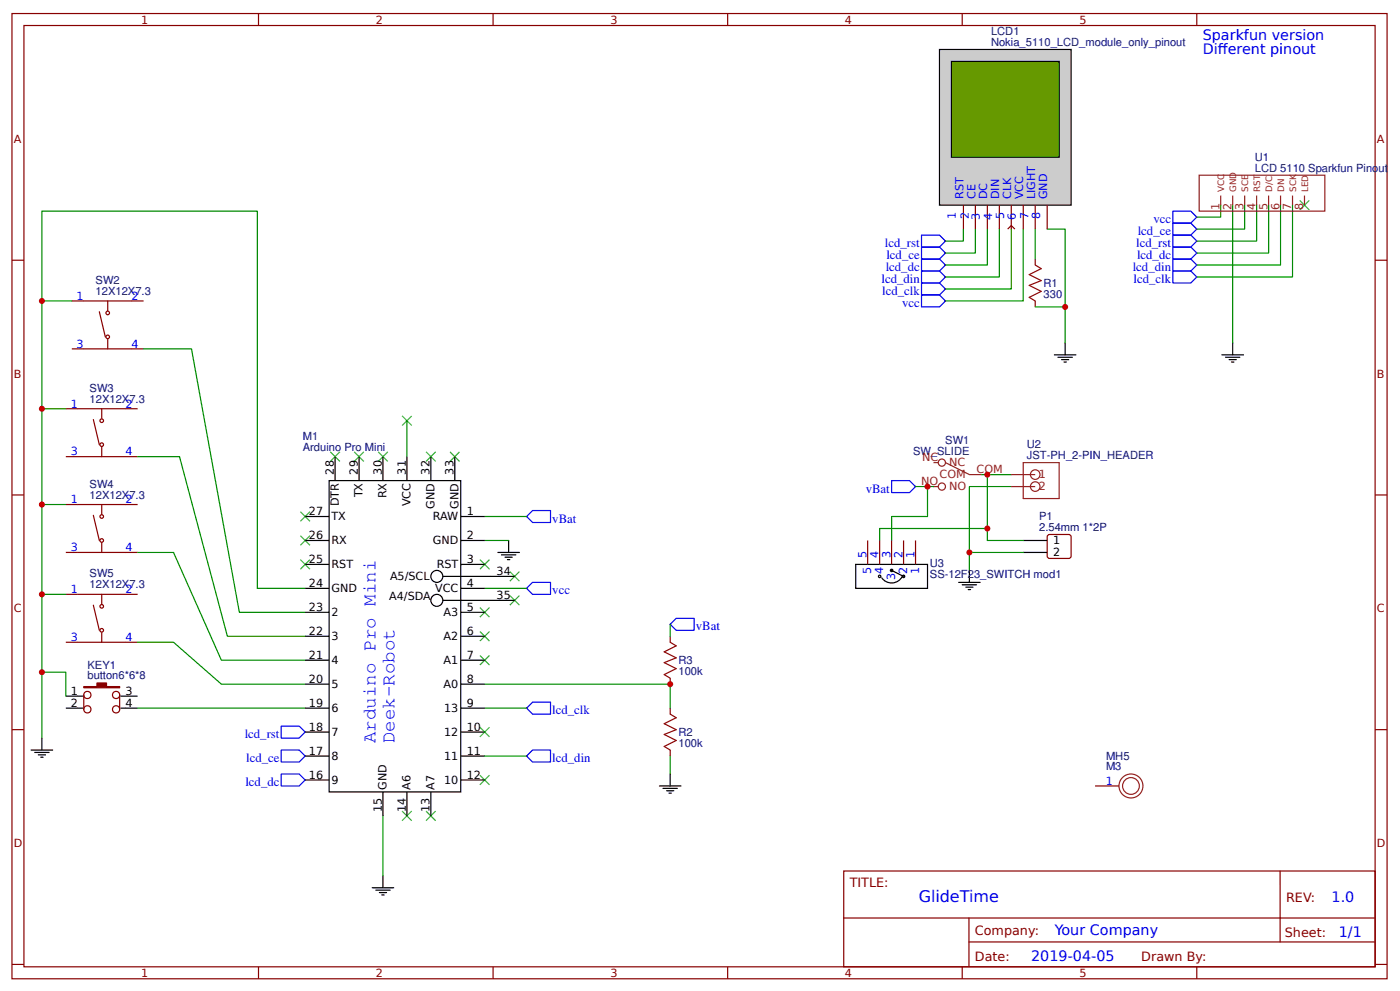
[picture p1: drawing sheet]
<svg xmlns="http://www.w3.org/2000/svg" width="310mm" height="219mm" viewBox="0 0 310 219" stroke-linecap="round" stroke-linejoin="round" font-family="sans-serif">
<g fill="none" stroke="#800" stroke-width=".26">
<path d="M2.6 3h304.1v213.2h-304.1zM5.3 5.6h298.7v208h-298.7zM57.1 3v2.6M109 3v2.6M160.9 3v2.6M212.7 3v2.6M264.6 3v2.6M2.6 57.5h2.7M228.9 57.2v1.4M304 57.5h2.7M15.9 77.1h15.8M15.9 66.5h15.8"/>
<path d="M22 68.9l1.3 5.5M23.8 66.5v2.1M23.8 75v2.1M228.9 66.5v1.3M14.6 90.3h15.8M20.6 92.7l1.4 5.5M22.5 90.3v2.1M22.5 98.8v2.1M2.6 109.4h2.7M14.6 100.9h15.8M14.6 111.5h15.8M20.6 113.9l1.4 5.5"/>
<path d="M22.5 111.5v2.1M22.5 119.9v2.2M191.8 119.4v5.3M194.5 119.4v5.3M197.1 119.4v5.3M199.8 119.4v5.3M202.4 119.4v5.3M231.6 118.3l.4-.2 4.5 .1 .3 .4-.1 4.5-.4 .3-4.5-.1-.3-.5zM304 109.4h2.7M14.6 122.1h15.8M14.6 131.3h15.8M20.6 133.7l1.4 5.6"/>
<path d="M22.5 131.3v2.1M22.5 139.8v2.1M14.6 141.9h15.8M18.5 153.5v3.2M26.5 153.5v3.2M148.2 140.6v1.3M148.2 149.8v1.4M148.2 156.4v1.4M2.6 161.2h2.7M148.2 165.7v1.3M242.1 173.6h5.3M304 161.2h2.7"/>
<path d="M186.5 192.4h117.5v21.2h-117.5zM283 192.4v15.7M2.6 213.1h2.7M57.1 213.6v2.6M109 213.6v2.6M160.9 213.6v2.6M186.6 202.8h117.3M212.7 213.6v2.6M214.2 208.1h89.7M214.2 202.8v10.6M264.6 213.6v2.6M304 213.1h2.7"/>
<circle cx="23.8" cy="69.1" r=".4"/>
<circle cx="23.8" cy="74.4" r=".4"/>
<circle cx="22.5" cy="98.2" r=".4"/>
<circle cx="22.5" cy="92.9" r=".4"/>
<circle cx="22.5" cy="119.4" r=".4"/>
<circle cx="22.5" cy="114.1" r=".4"/>
<circle cx="22.5" cy="134" r=".4"/>
<circle cx="22.5" cy="139.3" r=".4"/>
<circle cx="19.3" cy="153.5" r=".8"/>
<circle cx="19.3" cy="156.7" r=".8"/>
<circle cx="25.7" cy="153.5" r=".8"/>
<circle cx="25.7" cy="156.7" r=".8"/>
</g>
<g fill="none" stroke="#000" stroke-width=".26">
<path d="M233.1 78.4h4.8M233.9 78.9h3.2M234.7 79.5h1.6M235.2 80h.5M235.5 75.8v2.6M270.1 78.4h4.8M270.9 78.9h3.2M271.7 79.5h1.6M272.3 80h.5M272.5 75.8v2.6M67.5 119.4h5.3M67.5 114.1h5.3"/>
<path d="M72.8 106.2h29.1v68.8h-29.1zM74.1 100.9v5.3M79.4 100.9v5.3M84.7 100.9v5.3M90 100.9v5.3M95.2 100.9v5.3M100.5 100.9v5.3M101.9 119.4h5.3M101.9 114.1h5.3M112.4 119.4v2.7M226.2 119.4h5.3M67.5 124.7h5.3"/>
<path d="M67.5 130h5.3M67.5 135.3h5.3M97.9 127.3h15.9M97.9 132.6h15.9M101.9 124.7h5.3M101.9 130h5.3M101.9 135.3h5.3M110.1 122.1h4.7M110.9 122.6h3.1M111.7 123.1h1.5M112.2 123.6h.5M189.2 124.7h15.9v5.3h-15.9z"/>
<path d="M197.1 126l2.7 1.3M199.5 127.3a2.65 2.65 0 0 1-4.6 .3M211.9 128.7h4.8M212.7 129.2h3.2M213.5 129.7h1.6M214 130.3h.6M214.3 126v2.7M226.2 122.1h5.3M14.6 153.8h3.7M14.6 156.4h3.7M26.7 153.8h3.7M26.7 156.4h3.7"/>
<path d="M67.5 156.4h5.3M67.5 140.6h5.3M67.5 145.9h5.3M67.5 151.2h5.3M101.9 156.4h5.3M101.9 140.6h5.3M101.9 145.9h5.3M101.9 151.2h5.3M6.9 165.7h4.7M7.7 166.2h3.1M8.5 166.8h1.6M9 167.3h.5"/>
<path d="M9.3 163.1v2.6M67.5 161.7h5.3M67.5 167h5.3M67.5 172.3h5.3M84.7 175v5.3M90 175v5.3M95.2 175v5.3M101.9 161.7h5.3M101.9 167h5.3M101.9 172.3h5.3M145.8 173.6h4.7M146.6 174.2h3.2"/>
<path d="M147.4 174.7h1.6M147.9 175.2h.5M148.2 171v2.6M82.3 196.1h4.7M83.1 196.7h3.2M83.9 197.2h1.6M84.4 197.7h.5M84.7 193.5v2.6"/>
<circle cx="96.6" cy="127.3" r="1.32"/>
<circle cx="96.6" cy="132.6" r="1.32"/>
<circle cx="194.5" cy="127.3" r=".26"/>
<circle cx="199.8" cy="127.3" r=".26"/>
</g>
<g fill="none" stroke="#080" stroke-width=".26">
<path d="M213 50.6v2.7h-4M215.6 50.6v5.3h-6.6M218.3 50.6v8h-9.3M220.9 50.6v10.6h-11.9M223.6 50.6v13.2h-14.6M226.2 50.6v15.9h-17.2M228.9 50.6v6.6M231.5 50.6h4v25.2M269.9 45.3v2.7h-5.3M272.5 45.3v30.5M275.2 45.3v5.3h-10.6M277.8 45.3v8h-13.2"/>
<path d="M280.5 45.3v10.6h-15.9M283.1 45.3v13.3h-18.5M285.8 45.3v15.9h-21.2M9.3 66.5v-19.9h47.6v83.4h10.6M15.9 66.5h-6.6v96.6M31.7 77.1h10.6l10.6 58.2h14.6M228.9 67.8h6.6M9.3 90.3h5.3M90 92.9v8M9.3 111.5h5.3M30.4 100.9h9.3l10.6 39.7h17.2M107.2 114.1h9.2"/>
<path d="M107.2 119.4h5.2M202.4 107.5h4M205.1 107.5v6.6h-8v5.3M217 104.9h6.6M218.3 104.9v14.5h7.9M218.3 116.8h-23.8v2.6M223.6 107.5h-9.3v18.5M9.3 131.3h5.3M30.4 122.1h8l10.5 23.8h18.6M107.2 130h9.2M148.2 137.9v2.7M214.3 122.1h11.9"/>
<path d="M9.3 148.5h5.3v5.3M30.4 141.9h8l10.5 9.3h18.6M30.4 156.4h37.1M107.2 151.2h41v5.2M107.2 156.4h9.2M107.2 167h9.2M148.2 167v4M84.7 180.3v13.2"/>
</g>
<g fill="none" stroke="#8d2323" stroke-width=".26">
<path d="M265.1 38.7h27.8v7.9h-27.8zM269.9 43.2v2.1M272.5 43.2v2.1M275.2 43.2v2.1M277.8 43.2v2.1M280.5 43.2v2.1M283.1 43.2v2.1M285.8 43.2v2.1M288.4 43.2v2.1M206.4 107.5h1M206.4 102.2h1M209 102.2l5.3 2.7h2.7"/>
<path d="M223.6 104.9h5.3M223.6 107.5h5.3M226.2 102.2h8v7.9h-8z"/>
<circle cx="208.2" cy="102.2" r=".79"/>
<circle cx="208.2" cy="107.5" r=".79"/>
<circle cx="228.9" cy="104.9" r="1.06"/>
<circle cx="228.9" cy="107.5" r="1.06"/>
<circle cx="250" cy="173.6" r="2.65"/>
<circle cx="250" cy="173.6" r="1.85"/>
</g>
<g fill="none" stroke="#00f" stroke-width=".26">
<path d="M203.7 51.9h4l1.3 1.4-1.3 1.3h-4zM203.7 54.6h4l1.3 1.3-1.3 1.3h-4zM203.7 57.2h4l1.3 1.4-1.3 1.3h-4zM203.7 59.9h4l1.3 1.3-1.3 1.3h-4zM259.3 51.9h4l1.3 1.4-1.3 1.3h-4zM259.3 49.3h4l1.3 1.3-1.3 1.3h-4zM259.3 54.6h4l1.3 1.3-1.3 1.3h-4zM259.3 57.2h4l1.3 1.4-1.3 1.3h-4zM259.3 59.9h4l1.3 1.3-1.3 1.3h-4zM259.3 46.6h4l1.3 1.4-1.3 1.3h-4zM203.7 62.5h4l1.3 1.3-1.3 1.4h-4zM203.7 65.2h4l1.3 1.3-1.3 1.3h-4z"/>
<path d="M117.7 112.8h4v2.6h-4l-1.3-1.3zM197.1 106.2h4l1.3 1.3-1.3 1.3h-4zM117.7 128.7h4v2.6h-4l-1.3-1.3zM149.5 136.6h4v2.7h-4l-1.3-1.4zM117.7 155.1h4v2.7h-4l-1.3-1.4zM62.2 171h3.9l1.4 1.3-1.4 1.3h-3.9zM62.2 165.7h3.9l1.4 1.3-1.4 1.4h-3.9zM62.2 160.4h3.9l1.4 1.3-1.4 1.4h-3.9zM116.4 167l1.3-1.3h4v2.7h-4z"/>
</g>
<path d="M228.9 58.6l1.3 .7-2.7 1.4 2.7 1.3-2.7 1.1 2.7 1.3-2.7 1.3 1.4 .8M148.2 157.8l1.3 .8-2.7 1.3 2.7 1.3-2.7 1.1 2.7 1.3-2.7 1.3 1.4 .8M148.2 141.9l1.3 .8-2.7 1.3 2.7 1.3-2.7 1.1 2.7 1.3-2.7 1.3 1.4 .8" fill="none" stroke="#a00000" stroke-width=".26"/>
<path d="M18.5 151.7h2.9v-.8h2.1v.8h3v.3h-8z" fill="#800" stroke="#800" stroke-width=".26"/>
<g fill="#000" stroke="#3c3" stroke-width=".26">
<path d="M287.3 44.3l2.2 2.1zM289.5 44.3l-2.2 2.1z"/>
<path d="M73 99.8l2.1 2.1zM75.1 99.8l-2.1 2.1z"/>
<path d="M78.3 99.8l2.1 2.1zM80.4 99.8l-2.1 2.1z"/>
<path d="M83.6 99.8l2.1 2.1zM85.7 99.8l-2.1 2.1z"/>
<path d="M88.9 91.9l2.1 2.1zM91 91.9l-2.1 2.1z"/>
<path d="M94.2 99.8l2.1 2.1zM96.3 99.8l-2.1 2.1z"/>
<path d="M99.5 99.8l2.1 2.1zM101.6 99.8l-2.1 2.1z"/>
<path d="M66.4 118.3l2.1 2.2zM68.5 118.3l-2.1 2.2z"/>
<path d="M66.4 113.1l2.1 2.1zM68.5 113.1l-2.1 2.1z"/>
<path d="M66.4 123.6l2.1 2.2zM68.5 123.6l-2.1 2.2z"/>
<path d="M106.1 123.6l2.1 2.2zM108.2 123.6l-2.1 2.2z"/>
<path d="M106.1 134.2l2.1 2.1zM108.2 134.2l-2.1 2.1z"/>
<path d="M106.1 139.5l2.1 2.1zM108.2 139.5l-2.1 2.1z"/>
<path d="M112.7 131.6l2.1 2.1zM114.8 131.6l-2.1 2.1z"/>
<path d="M112.7 126.3l2.1 2.1zM114.8 126.3l-2.1 2.1z"/>
<path d="M106.1 144.8l2.1 2.1zM108.2 144.8l-2.1 2.1z"/>
<path d="M88.9 179.2l2.1 2.1zM91 179.2l-2.1 2.1z"/>
<path d="M94.2 179.2l2.1 2.1zM96.3 179.2l-2.1 2.1z"/>
<path d="M106.1 160.7l2.1 2.1zM108.2 160.7l-2.1 2.1z"/>
<path d="M106.1 171.3l2.1 2.1zM108.2 171.3l-2.1 2.1z"/>
</g>
<circle cx="197.1" cy="126" r=".26" fill="#000" stroke="#000" stroke-width=".26"/>
<path d="M207.7 10.9h29.1v34.4h-29.1z" fill="#ccc" stroke="#000" stroke-width=".26"/>
<path d="M213 45.3v5.3M215.6 45.3v5.3M218.3 45.3v5.3M220.9 45.3v5.3M222.8 50.6l.8-.8 .8 .8M223.6 45.3v5.3M226.2 45.3v5.3M228.9 45.3v5.3M231.5 45.3v5.3" fill="none" stroke="#800" stroke-width=".26"/>
<path d="M210.3 13.6h23.9v21.1h-23.9z" fill="#690" stroke="#000" stroke-width=".26"/>
<g fill="#c00">
<circle cx="9.3" cy="66.5" r=".66"/>
<circle cx="9.3" cy="148.5" r=".66"/>
<circle cx="214.3" cy="122.1" r=".66"/>
<circle cx="9.3" cy="111.5" r=".66"/>
<circle cx="9.3" cy="90.3" r=".66"/>
<circle cx="9.3" cy="131.3" r=".66"/>
<circle cx="148.2" cy="151.2" r=".66"/>
<circle cx="218.3" cy="104.9" r=".66"/>
<circle cx="235.5" cy="67.8" r=".66"/>
<circle cx="218.3" cy="116.8" r=".66"/>
<circle cx="205.1" cy="107.5" r=".66"/>
</g>
<g font-size="4.2" fill="#00f">
<text x="83" y="164.2" transform="rotate(-90 83 164.2)">Arduino Pro Mini</text>
<text x="87.2" y="164.2" transform="rotate(-90 87.2 164.2)">Deek-Robot</text>
</g>
<text font-size="3.5" fill="#00f" x="203.1" y="199.2">GlideTime</text>
<g font-size="3.2" fill="#00f">
<text x="265.9" y="8.8">Sparkfun version</text>
<text x="265.9" y="12">Diferent pinout</text>
<text x="269.2" y="12">f</text>
<text x="294.4" y="199.4">1.0</text>
<text x="233.2" y="206.6">Your Company</text>
<text x="296" y="207.1">1/1</text>
<text x="228" y="212.4">2019-04-05</text>
</g>
<g font-size="2.8" fill="#00f">
<text x="251.5" y="51.9">lcd_ce</text>
<text x="255" y="49.3">vcc</text>
<text x="195.7" y="54.6">lcd_rst</text>
<text x="195.8" y="59.9">lcd_dc</text>
<text x="196" y="57.2">lcd_ce</text>
<text x="250.4" y="59.9">lcd_din</text>
<text x="251.2" y="54.6">lcd_rst</text>
<text x="251.4" y="57.2">lcd_dc</text>
<text x="194.9" y="62.5">lcd_din</text>
<text x="195" y="65.2">lcd_clk</text>
<text x="250.6" y="62.5">lcd_clk</text>
<text x="199.4" y="67.8">vcc</text>
<text x="191.4" y="108.8">vBat</text>
<text x="122.1" y="115.4">vBat</text>
<text x="122.1" y="131.3">vcc</text>
<text x="153.9" y="139.3">vBat</text>
<text x="122.1" y="157.8">lcd_clk</text>
<text x="54.1" y="163.1">lcd_rst</text>
<text x="54.3" y="173.6">lcd_dc</text>
<text x="54.4" y="168.4">lcd_ce</text>
<text x="122.1" y="168.4">lcd_din</text>
</g>
<g font-size="2.8" fill="#800">
<text x="187.9" y="195.9">TITLE:</text>
<text x="284.3" y="199.4">REV:</text>
<text x="215.5" y="206.5">Company:</text>
<text x="284.1" y="207">Sheet:</text>
<text x="215.5" y="212.3">Date:</text>
<text x="252.3" y="212.3">Drawn By:</text>
</g>
<g font-size="2.5" fill="#800">
<text x="31.2" y="5.2">1</text>
<text x="83.1" y="5.2">2</text>
<text x="134.9" y="5.2">3</text>
<text x="186.8" y="5.2">4</text>
<text x="238.7" y="5.2">5</text>
<text x="3" y="31.6">A</text>
<text x="304.4" y="31.6">A</text>
<text x="3" y="83.4">B</text>
<text x="304.4" y="83.4">B</text>
<text x="3" y="135.3">C</text>
<text x="304.4" y="135.3">C</text>
<text x="3" y="187.1">D</text>
<text x="304.4" y="187.1">D</text>
<text x="31.2" y="215.8">1</text>
<text x="83.1" y="215.8">2</text>
<text x="134.9" y="215.8">3</text>
<text x="186.8" y="215.8">4</text>
<text x="238.7" y="215.8">5</text>
</g>
<g font-size="2.5" fill="#000080">
<text x="219.1" y="10.1">Nokia_5110_LCD_module_only_pinout</text>
<text x="219.1" y="7.7">LCD1</text>
<text x="277.4" y="35.5">U1</text>
<text x="277.4" y="37.9">LCD 5110 Sparkfun Pinout</text>
<text x="21.1" y="65.2">12X12X7.3</text>
<text x="21.1" y="62.7">SW2</text>
<text x="230.7" y="65.8">330</text>
<text x="230.7" y="63.4">R1</text>
<text x="19.8" y="89">12X12X7.3</text>
<text x="19.8" y="86.6">SW3</text>
<text x="66.9" y="99.6">Arduino Pro Mini</text>
<text x="66.9" y="97.2">M1</text>
<text x="201.8" y="100.6">SW_SLIDE</text>
<text x="209" y="98.2">SW1</text>
<text x="227" y="101.4">JST-PH_2-PIN_HEADER</text>
<text x="227" y="99">U2</text>
<text x="19.8" y="107.7">SW4</text>
<text x="19.8" y="110.1">12X12X7.3</text>
<text x="229.7" y="117.3">2.54mm 1*2P</text>
<text x="229.7" y="114.9">P1</text>
<text x="205.6" y="125.3">U3</text>
<text x="19.8" y="130">12X12X7.3</text>
<text x="19.8" y="127.6">SW5</text>
<text x="205.6" y="127.7">SS-12F23_SWITCH mod1</text>
<text x="19.3" y="147.7">KEY1</text>
<text x="150" y="149.1">100k</text>
<text x="150" y="146.7">R3</text>
<text x="19.3" y="150.1">button6*6*8</text>
<text x="150" y="165">100k</text>
<text x="150" y="162.6">R2</text>
<text x="244.5" y="167.8">MH5</text>
<text x="244.5" y="170.2">M3</text>
</g>
<g font-size="2.5" fill="#00f">
<text x="213" y="44" transform="rotate(-90 213 44)">RST</text>
<text x="215.6" y="44" transform="rotate(-90 215.6 44)">CE</text>
<text x="218.2" y="44.1" transform="rotate(-90 218.2 44.1)">DC</text>
<text x="220.9" y="44" transform="rotate(-90 220.9 44)">DIN</text>
<text x="223.6" y="44" transform="rotate(-90 223.6 44)">CLK</text>
<text x="226.2" y="44" transform="rotate(-90 226.2 44)">VCC</text>
<text x="228.9" y="44" transform="rotate(-90 228.9 44)">LIGHT</text>
<text x="231.5" y="44" transform="rotate(-90 231.5 44)">GND</text>
<text x="211.3" y="48.3" transform="rotate(-90 211.3 48.3)">1</text>
<text x="214.2" y="48.4" transform="rotate(-90 214.2 48.4)">2</text>
<text x="216.6" y="48.5" transform="rotate(-90 216.6 48.5)">3</text>
<text x="219.3" y="48.5" transform="rotate(-90 219.3 48.5)">4</text>
<text x="222" y="48.4" transform="rotate(-90 222 48.4)">5</text>
<text x="224.6" y="48.6" transform="rotate(-90 224.6 48.6)">6</text>
<text x="227.3" y="48.4" transform="rotate(-90 227.3 48.4)">7</text>
<text x="230" y="48.4" transform="rotate(-90 230 48.4)">8</text>
<text x="16.9" y="66.2">1</text>
<text x="29.1" y="66.2">2</text>
<text x="16.9" y="76.8">3</text>
<text x="29.1" y="76.8">4</text>
<text x="15.6" y="90">1</text>
<text x="27.8" y="90">2</text>
<text x="15.6" y="100.6">3</text>
<text x="27.8" y="100.6">4</text>
<text x="15.6" y="111.2">1</text>
<text x="27.8" y="111.2">2</text>
<text x="15.6" y="121.8">3</text>
<text x="27.8" y="121.8">4</text>
<text x="191.6" y="123.4" transform="rotate(-90 191.6 123.4)">5</text>
<text x="194.2" y="123.4" transform="rotate(-90 194.2 123.4)">4</text>
<text x="196.8" y="123.4" transform="rotate(-90 196.8 123.4)">3</text>
<text x="199.5" y="123.4" transform="rotate(-90 199.5 123.4)">2</text>
<text x="202.1" y="123.4" transform="rotate(-90 202.1 123.4)">1</text>
<text x="15.6" y="131">1</text>
<text x="27.8" y="131">2</text>
<text x="192.6" y="126.8" transform="rotate(-90 192.6 126.8)">5</text>
<text x="195.3" y="126.8" transform="rotate(-90 195.3 126.8)">4</text>
<text x="197.9" y="128.1" transform="rotate(-90 197.9 128.1)">3</text>
<text x="200.6" y="126.8" transform="rotate(-90 200.6 126.8)">2</text>
<text x="203.2" y="126.8" transform="rotate(-90 203.2 126.8)">1</text>
<text x="15.6" y="141.6">3</text>
<text x="27.8" y="141.6">4</text>
<text x="244.5" y="173.4">1</text>
</g>
<g font-size="2.5" fill="#8d2323">
<text x="269.6" y="46.4" transform="rotate(-90 269.6 46.4)">1</text>
<text x="272.3" y="46.4" transform="rotate(-90 272.3 46.4)">2</text>
<text x="274.9" y="46.4" transform="rotate(-90 274.9 46.4)">3</text>
<text x="277.5" y="46.4" transform="rotate(-90 277.5 46.4)">4</text>
<text x="280.2" y="46.4" transform="rotate(-90 280.2 46.4)">5</text>
<text x="282.8" y="46.4" transform="rotate(-90 282.8 46.4)">6</text>
<text x="285.5" y="46.4" transform="rotate(-90 285.5 46.4)">7</text>
<text x="288.1" y="46.4" transform="rotate(-90 288.1 46.4)">8</text>
<text x="203.9" y="101.9">NC</text>
<text x="203.6" y="107.2">NO</text>
<text x="207.7" y="105.6">COM</text>
<text x="209.8" y="103">NC</text>
<text x="215.9" y="104.6">COM</text>
<text x="229.7" y="105.6">1</text>
<text x="209.8" y="108.3">NO</text>
<text x="229.7" y="108.3">2</text>
</g>
<g font-size="2.5">
<text x="73.8" y="104.9" transform="rotate(-90 73.8 104.9)">28</text>
<text x="79.1" y="104.9" transform="rotate(-90 79.1 104.9)">29</text>
<text x="84.4" y="104.9" transform="rotate(-90 84.4 104.9)">30</text>
<text x="89.7" y="104.9" transform="rotate(-90 89.7 104.9)">31</text>
<text x="95" y="104.9" transform="rotate(-90 95 104.9)">32</text>
<text x="100.3" y="104.9" transform="rotate(-90 100.3 104.9)">33</text>
<text x="68.3" y="113.9">27</text>
<text x="74.9" y="111.8" transform="rotate(-90 74.9 111.8)">DTR</text>
<text x="80.2" y="109.9" transform="rotate(-90 80.2 109.9)">TX</text>
<text x="85.5" y="110.1" transform="rotate(-90 85.5 110.1)">RX</text>
<text x="90.8" y="111.8" transform="rotate(-90 90.8 111.8)">VCC</text>
<text x="96" y="112.4" transform="rotate(-90 96 112.4)">GND</text>
<text x="101.3" y="112.4" transform="rotate(-90 101.3 112.4)">GND</text>
<text x="103.2" y="113.9">1</text>
<text x="68.3" y="119.1">26</text>
<text x="73.3" y="114.9">TX</text>
<text x="95.7" y="114.9">RAW</text>
<text x="103.2" y="119.1">2</text>
<text x="68.3" y="124.4">25</text>
<text x="73.3" y="125.5">RST</text>
<text x="73.3" y="120.2">RX</text>
<text x="95.7" y="120.2">GND</text>
<text x="96.5" y="125.5">RST</text>
<text x="103.2" y="124.4">3</text>
<text x="232.8" y="120.2">1</text>
<text x="232.8" y="122.8">2</text>
<text x="68.3" y="129.7">24</text>
<text x="73.3" y="130.8">GND</text>
<text x="86.2" y="128.1">A5/SCL</text>
<text x="96.2" y="130.8">VCC</text>
<text x="103.2" y="129.7">4</text>
<text x="109.8" y="127.1">34</text>
<text x="68.3" y="135">23</text>
<text x="73.3" y="136.1">2</text>
<text x="86" y="132.6">A4/SDA</text>
<text x="98.1" y="136.1">A3</text>
<text x="103.2" y="135">5</text>
<text x="109.8" y="132.4">35</text>
<text x="68.3" y="140.3">22</text>
<text x="73.3" y="141.4">3</text>
<text x="98.1" y="141.4">A2</text>
<text x="103.2" y="140.3">6</text>
<text x="68.3" y="145.6">21</text>
<text x="73.3" y="146.7">4</text>
<text x="98.1" y="146.7">A1</text>
<text x="103.2" y="145.6">7</text>
<text x="15.6" y="153.5">1</text>
<text x="27.8" y="153.5">3</text>
<text x="68.3" y="150.9">20</text>
<text x="73.3" y="152">5</text>
<text x="98.1" y="152">A0</text>
<text x="103.2" y="150.9">8</text>
<text x="15.6" y="156.2">2</text>
<text x="27.8" y="156.2">4</text>
<text x="68.3" y="161.5">18</text>
<text x="68.3" y="156.2">19</text>
<text x="73.3" y="157.2">6</text>
<text x="98.2" y="157.2">13</text>
<text x="103.2" y="156.2">9</text>
<text x="103.2" y="161.5">10</text>
<text x="68.3" y="166.8">17</text>
<text x="73.3" y="167.8">8</text>
<text x="73.3" y="162.5">7</text>
<text x="98.2" y="162.5">12</text>
<text x="98.2" y="167.8">11</text>
<text x="103.2" y="166.8">11</text>
<text x="68.3" y="172.1">16</text>
<text x="73.3" y="173.1">9</text>
<text x="98.2" y="173.1">10</text>
<text x="103.2" y="172.1">12</text>
<text x="84.4" y="179.4" transform="rotate(-90 84.4 179.4)">15</text>
<text x="85.5" y="174.4" transform="rotate(-90 85.5 174.4)">GND</text>
<text x="89.7" y="179.4" transform="rotate(-90 89.7 179.4)">14</text>
<text x="90.8" y="174.4" transform="rotate(-90 90.8 174.4)">A6</text>
<text x="95" y="179.4" transform="rotate(-90 95 179.4)">13</text>
<text x="96" y="174.4" transform="rotate(-90 96 174.4)">A7</text>
</g>
<g font-size="1.9" fill="#8d2323">
<text x="270.7" y="42.4" transform="rotate(-90 270.7 42.4)">VCC</text>
<text x="273.3" y="42.4" transform="rotate(-90 273.3 42.4)">GND</text>
<text x="276" y="42.4" transform="rotate(-90 276 42.4)">SCE</text>
<text x="278.6" y="42.4" transform="rotate(-90 278.6 42.4)">RST</text>
<text x="281.3" y="42.4" transform="rotate(-90 281.3 42.4)">D/C</text>
<text x="283.9" y="42.4" transform="rotate(-90 283.9 42.4)">DN</text>
<text x="286.5" y="42.4" transform="rotate(-90 286.5 42.4)">SCK</text>
<text x="289.2" y="42.4" transform="rotate(-90 289.2 42.4)">LED</text>
</g>
</svg>
